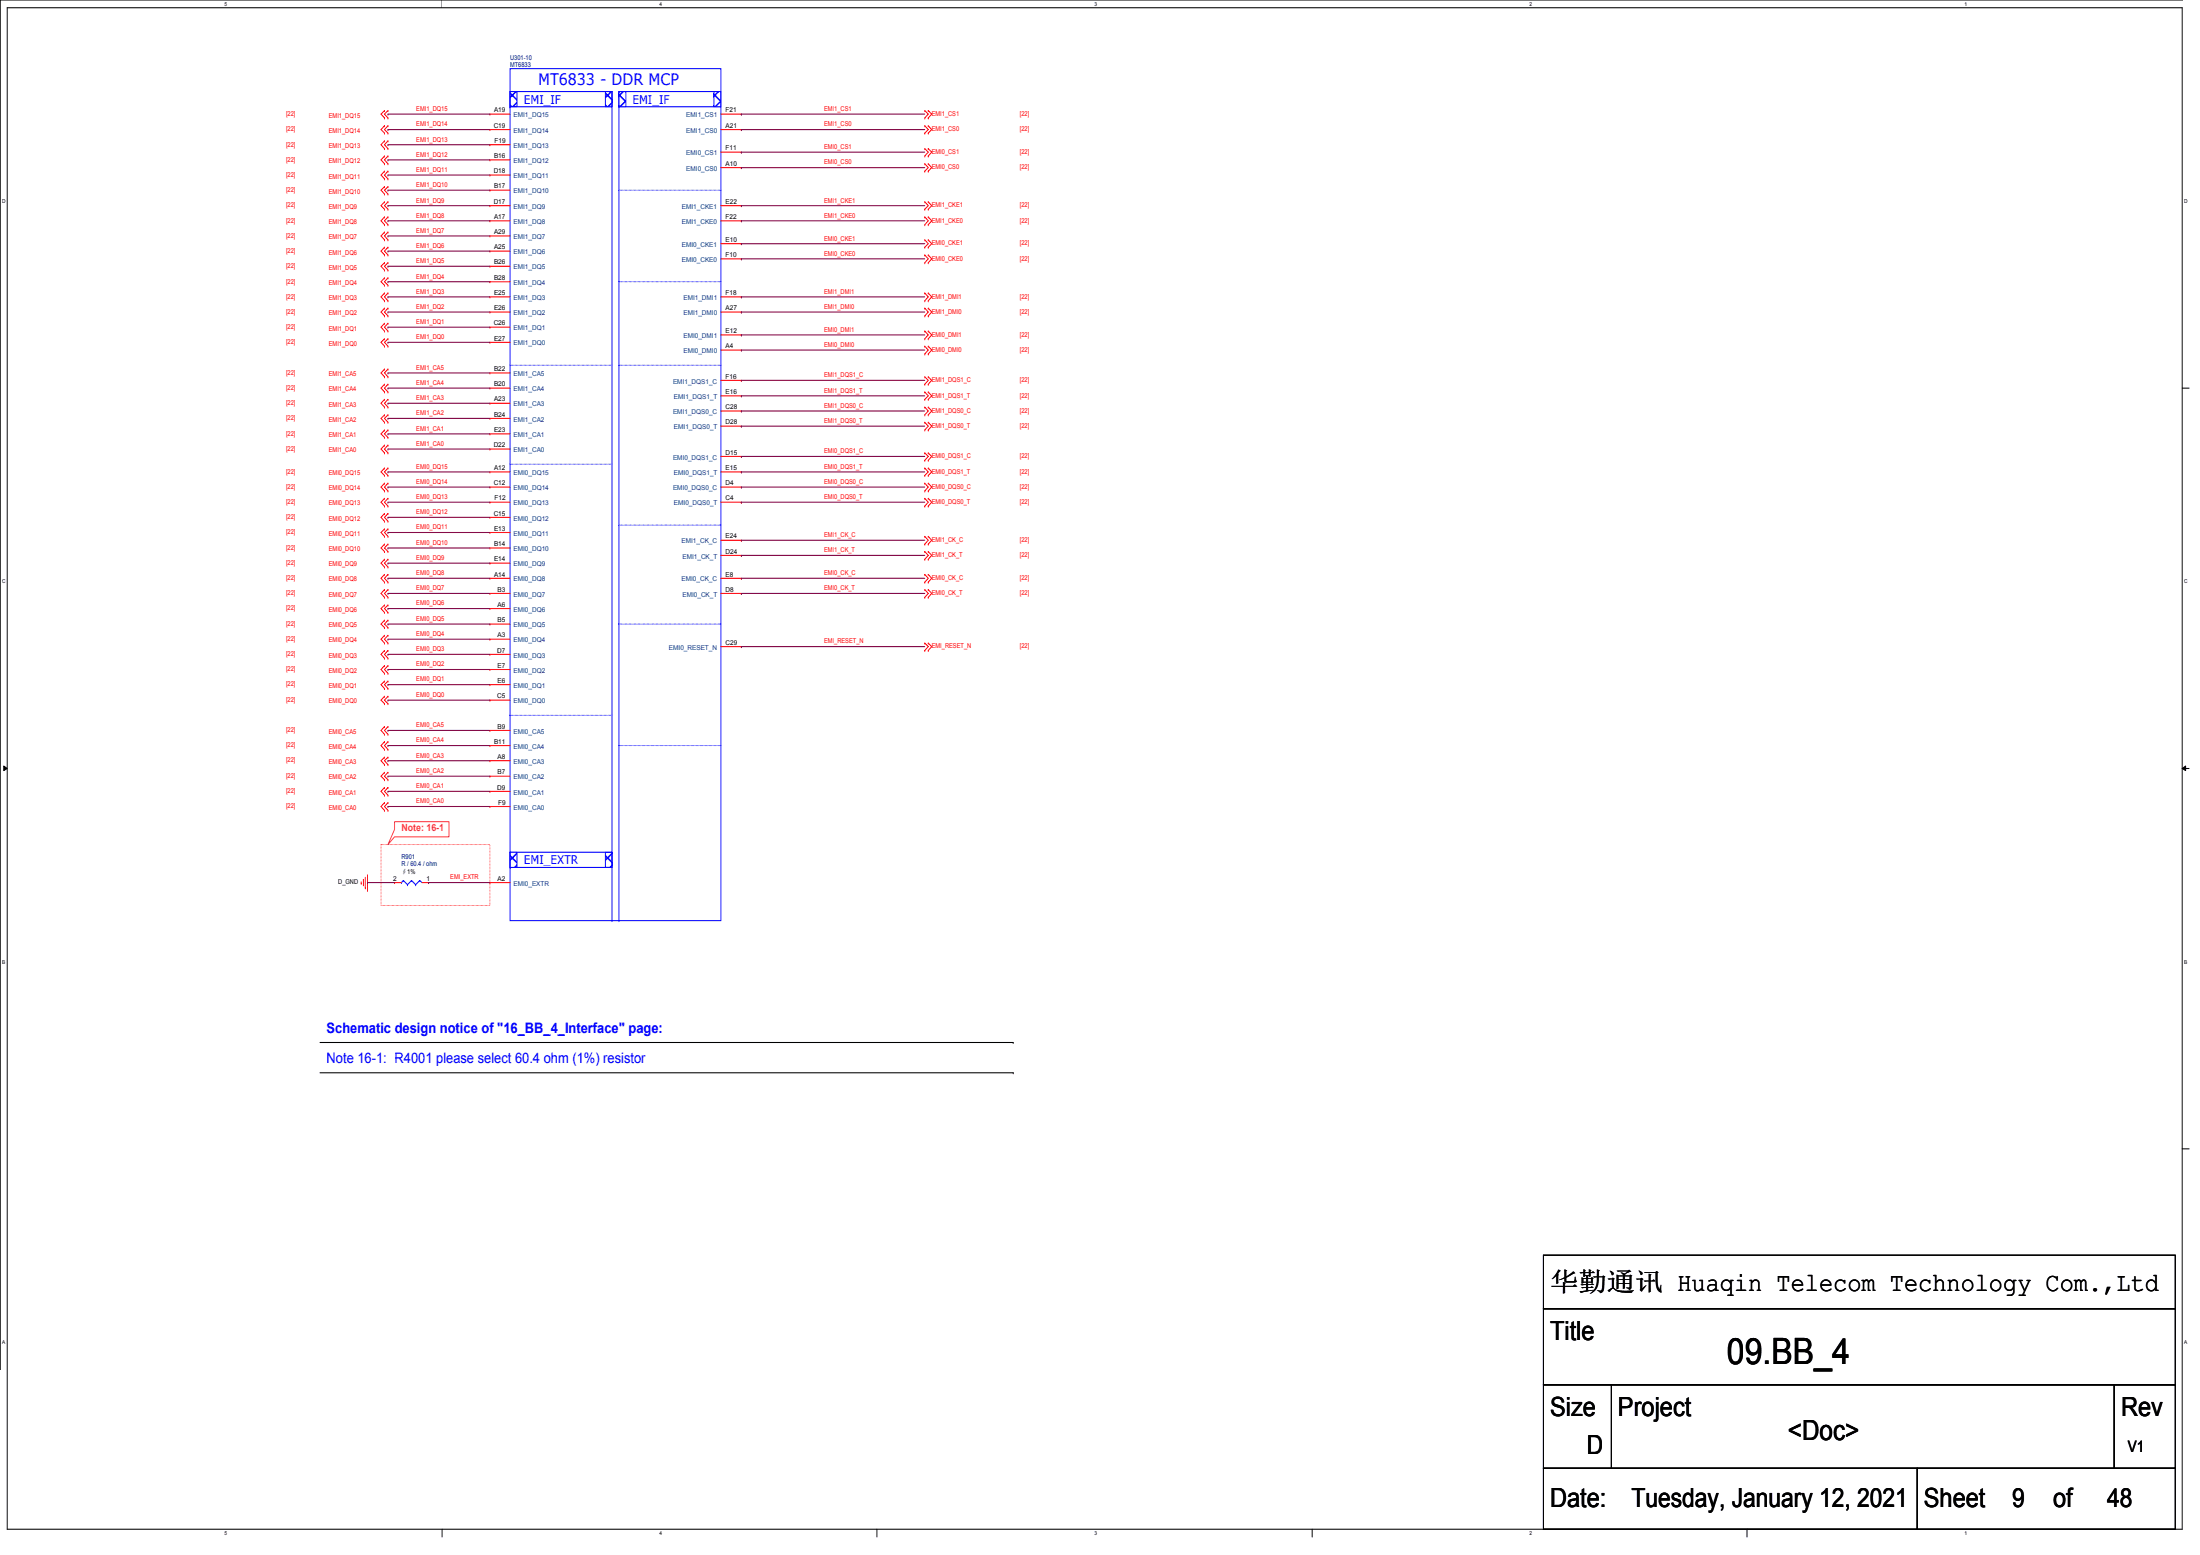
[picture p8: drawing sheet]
<svg xmlns="http://www.w3.org/2000/svg" width="297mm" height="210mm" viewBox="0 0 297 210" stroke-linecap="round" stroke-linejoin="round" font-family="sans-serif">
<path d="M1 1h293.6v205.4h-293.6zM294.7 0h-294.7v184.9" fill="none" stroke="#000" stroke-width=".14"/>
<g fill="#fff">
<path d="M30.3 .1h.4v.9h-.4z"/>
<path d="M30.3 206.6h.4v.8h-.4z"/>
</g>
<path d="M59.7 206.4v1.1" fill="none" stroke="#000" stroke-width=".14"/>
<g fill="#fff">
<path d="M89 .1h.4v.9h-.4z"/>
<path d="M89 206.6h.4v.8h-.4z"/>
</g>
<path d="M118.4 206.4v1.1" fill="none" stroke="#000" stroke-width=".14"/>
<g fill="#fff">
<path d="M147.8 .1h.3v.9h-.3z"/>
<path d="M147.8 206.6h.3v.8h-.3z"/>
</g>
<path d="M177.2 206.4v1.1" fill="none" stroke="#000" stroke-width=".14"/>
<g fill="#fff">
<path d="M206.5 .1h.4v.9h-.4z"/>
<path d="M206.5 206.6h.4v.8h-.4z"/>
</g>
<path d="M235.9 206.4v1.1" fill="none" stroke="#000" stroke-width=".14"/>
<g fill="#fff">
<path d="M265.2 .1h.4v.9h-.4z"/>
<path d="M265.2 206.6h.4v.8h-.4z"/>
<path d="M.3 26.7h.5v.8h-.5z"/>
<path d="M294.9 26.7h.5v.8h-.5z"/>
<path d="M.3 78.1h.5v.8h-.5z"/>
<path d="M294.9 78.1h.5v.8h-.5z"/>
</g>
<path d="M294.6 52.4h1" fill="none" stroke="#000" stroke-width=".14"/>
<g fill="#fff">
<path d="M.3 129.4h.4v.8h-.4z"/>
<path d="M294.9 129.4h.4v.8h-.4z"/>
</g>
<path d="M.5 103.4l.5 .3-.5 .3zM294.6 103.7l.5-.3v.6zM294.6 103.7h1" fill="none" stroke="#000" stroke-width=".14"/>
<path d="M.5 103.4l.5 .3-.5 .3zM294.6 103.7l.5-.3v.6z" fill="#000"/>
<g fill="#fff">
<path d="M.3 180.8h.4v.8h-.4z"/>
<path d="M294.9 180.8h.4v.8h-.4z"/>
</g>
<path d="M43.2 140.7h93.6M43.2 144.8h93.6M136.8 140.7h.1M136.8 144.8h.1M294.6 155.1h1M208.4 176.7h85.3v10.2h-85.3zM208.4 169.4h85.3v7.3h-85.3zM208.4 186.9h9.2v11.3h-9.2zM208.4 198.2h50.5v8.2h-50.5zM217.6 186.9h67.9v11.3h-67.9zM258.9 198.2h34.8v8.2h-34.8zM285.5 186.9h8.2v11.3h-8.2z" fill="none" stroke="#000" stroke-width=".14"/>
<path d="M51.4 114h14.7v8.2h-14.7zM53.3 110.9h7.3v2.1h-7.3l-.9 1 .9-2z" fill="none" stroke="#ff0080" stroke-width=".14"/>
<g fill="none" stroke="#f00" stroke-width=".14">
<path d="M51.9 14.9h.1M51.9 15.9h.1M51.9 14.9l-.5 .5 .5 .5M51.9 17h.1M51.9 18h.1M51.9 19h.1M51.9 17l-.5 .5 .5 .5M51.9 19l-.5 .5 .5 .6M52.4 14.9h.1M52.4 15.9h.1M52.4 14.9l-.5 .5 .5 .5M52.4 17h.1"/>
<path d="M52.4 18h.1M52.4 19h.1M52.4 17l-.5 .5 .5 .5M52.4 19l-.5 .5 .5 .6M124.9 18h.1M124.9 17h.1M124.9 15.9h.1M124.9 14.9h.1M124.9 17l.4 .5-.4 .5M124.9 14.9l.4 .5-.4 .5M125.3 18h.1M125.3 17h.1"/>
<path d="M125.3 15.9h.1M125.3 14.9h.1M125.3 14.9l.5 .5-.5 .5M125.3 17l.5 .5-.5 .5M51.9 37.5h.1M51.9 38.5h.1M51.9 35.5h.1M51.9 36.5h.1M51.9 37.5l-.5 .5 .5 .5M51.9 35.5l-.5 .4 .5 .6M51.9 33.4h.1M51.9 34.4h.1"/>
<path d="M51.9 23.1h.1M51.9 24.2h.1M51.9 39.6h.1M51.9 27.2h.1M51.9 28.2h.1M51.9 29.3h.1M51.9 30.3h.1M51.9 20.1h.1M51.9 21.1h.1M51.9 22.1h.1M51.9 31.3h.1M51.9 32.4h.1"/>
<path d="M51.9 25.2h.1M51.9 26.2h.1M51.9 33.4l-.5 .5 .5 .5M51.9 23.1l-.5 .5 .5 .6M51.9 39.6l-.5 .5 .5 .5M51.9 27.2l-.5 .6 .5 .4M51.9 29.3l-.5 .5 .5 .5M51.9 21.1l-.5 .5 .5 .5M51.9 31.3l-.5 .6 .5 .5M51.9 25.2l-.5 .5 .5 .5M52.4 37.5h.1M52.4 38.5h.1"/>
<path d="M52.4 35.5h.1M52.4 36.5h.1M52.4 37.5l-.5 .5 .5 .5M52.4 35.5l-.5 .4 .5 .6M52.4 33.4h.1M52.4 34.4h.1M52.4 23.1h.1M52.4 24.2h.1M52.4 39.6h.1M52.4 27.2h.1M52.4 28.2h.1M52.4 29.3h.1"/>
<path d="M52.4 30.3h.1M52.4 20.1h.1M52.4 21.1h.1M52.4 22.1h.1M52.4 31.3h.1M52.4 32.4h.1M52.4 25.2h.1M52.4 26.2h.1M52.4 33.4l-.5 .5 .5 .5M52.4 23.1l-.5 .5 .5 .6M52.4 39.6l-.5 .5 .5 .5M52.4 27.2l-.5 .6 .5 .4"/>
<path d="M52.4 29.3l-.5 .5 .5 .5M52.4 21.1l-.5 .5 .5 .5M52.4 31.3l-.5 .6 .5 .5M52.4 25.2l-.5 .5 .5 .5M124.9 21.1h.1M124.9 20.1h.1M124.9 33.4h.1M124.9 32.4h.1M124.9 23.1h.1M124.9 22.1h.1M124.9 30.3h.1M124.9 29.3h.1"/>
<path d="M124.9 28.2h.1M124.9 27.2h.1M124.9 35.5h.1M124.9 34.4h.1M124.9 39.6h.1M124.9 20.1l.4 .4-.4 .6M124.9 32.4l.4 .5-.4 .5M124.9 22.1l.4 .5-.4 .5M124.9 29.3l.4 .5-.4 .5M124.9 27.2l.4 .6-.4 .4M124.9 34.4l.4 .5-.4 .6M124.9 39.6l.4 .5-.4 .5"/>
<path d="M125.3 21.1h.1M125.3 20.1h.1M125.3 33.4h.1M125.3 32.4h.1M125.3 23.1h.1M125.3 22.1h.1M125.3 30.3h.1M125.3 29.3h.1M125.3 28.2h.1M125.3 27.2h.1M125.3 35.5h.1M125.3 34.4h.1"/>
<path d="M125.3 39.6h.1M125.3 20.1l.5 .4-.5 .6M125.3 32.4l.5 .5-.5 .5M125.3 22.1l.5 .5-.5 .5M125.3 29.3l.5 .5-.5 .5M125.3 27.2l.5 .6-.5 .4M125.3 34.4l.5 .5-.5 .6M125.3 39.6l.5 .5-.5 .5M51.9 45.7h.1M51.9 46.7h.1M51.9 43.6h.1M51.9 44.7h.1"/>
<path d="M51.9 45.7l-.5 .5 .5 .5M51.9 43.6l-.5 .6 .5 .5M51.9 41.6h.1M51.9 42.6h.1M51.9 40.6h.1M51.9 53.9h.1M51.9 55h.1M51.9 56h.1M51.9 57h.1M51.9 58h.1M51.9 59h.1M51.9 49.8h.1"/>
<path d="M51.9 50.9h.1M51.9 41.6l-.5 .5 .5 .5M51.9 53.9l-.5 .5 .5 .6M51.9 56l-.5 .5 .5 .5M51.9 58l-.5 .6 .5 .4M51.9 49.8l-.5 .5 .5 .6M51.9 51.9h.1M51.9 52.9h.1M51.9 51.9l-.5 .5 .5 .5M52.4 45.7h.1M52.4 46.7h.1M52.4 43.6h.1"/>
<path d="M52.4 44.7h.1M52.4 45.7l-.5 .5 .5 .5M52.4 43.6l-.5 .6 .5 .5M52.4 41.6h.1M52.4 42.6h.1M52.4 40.6h.1M52.4 53.9h.1M52.4 55h.1M52.4 56h.1M52.4 57h.1M52.4 58h.1M52.4 59h.1"/>
<path d="M52.4 49.8h.1M52.4 50.9h.1M52.4 41.6l-.5 .5 .5 .5M52.4 53.9l-.5 .5 .5 .6M52.4 56l-.5 .5 .5 .5M52.4 58l-.5 .6 .5 .4M52.4 49.8l-.5 .5 .5 .6M52.4 51.9h.1M52.4 52.9h.1M52.4 51.9l-.5 .5 .5 .5M124.9 47.8h.1M124.9 46.7h.1"/>
<path d="M124.9 45.7h.1M124.9 44.7h.1M124.9 40.6h.1M124.9 46.7l.4 .6-.4 .5M124.9 44.7l.4 .5-.4 .5M124.9 58h.1M124.9 57h.1M124.9 53.9h.1M124.9 52.9h.1M124.9 42.6h.1M124.9 41.6h.1M124.9 51.9h.1"/>
<path d="M124.9 50.9h.1M124.9 56h.1M124.9 55h.1M124.9 57l.4 .5-.4 .5M124.9 52.9l.4 .5-.4 .5M124.9 41.6l.4 .5-.4 .5M124.9 50.9l.4 .4-.4 .6M124.9 55l.4 .5-.4 .5M125.3 47.8h.1M125.3 46.7h.1M125.3 45.7h.1M125.3 44.7h.1"/>
<path d="M125.3 40.6h.1M125.3 46.7l.5 .6-.5 .5M125.3 44.7l.5 .5-.5 .5M125.3 58h.1M125.3 57h.1M125.3 53.9h.1M125.3 52.9h.1M125.3 42.6h.1M125.3 41.6h.1M125.3 51.9h.1M125.3 50.9h.1M125.3 56h.1"/>
<path d="M125.3 55h.1M125.3 57l.5 .5-.5 .5M125.3 52.9l.5 .5-.5 .5M125.3 41.6l.5 .5-.5 .5M125.3 50.9l.5 .4-.5 .6M125.3 55l.5 .5-.5 .5M51.9 60.1h.1M51.9 61.1h.1M51.9 69.3h.1M51.9 70.4h.1M51.9 60.1l-.5 .5 .5 .5M51.9 69.3l-.5 .5 .5 .6"/>
<path d="M51.9 63.2h.1M51.9 64.2h.1M51.9 65.2h.1M51.9 66.3h.1M51.9 67.3h.1M51.9 68.3h.1M51.9 77.5h.1M51.9 78.6h.1M51.9 75.5h.1M51.9 76.5h.1M51.9 73.5h.1M51.9 74.4h.1"/>
<path d="M51.9 71.4h.1M51.9 72.4h.1M51.9 79.6h.1M51.9 63.2l-.5 .5 .5 .5M51.9 65.2l-.5 .5 .5 .6M51.9 67.3l-.5 .5 .5 .5M51.9 77.5l-.5 .6 .5 .5M51.9 75.5l-.5 .5 .5 .5M51.9 73.5l-.5 .5 .5 .4M51.9 71.4l-.5 .5 .5 .5M51.9 79.6l-.5 .5 .5 .5M52.4 60.1h.1"/>
<path d="M52.4 61.1h.1M52.4 69.3h.1M52.4 70.4h.1M52.4 60.1l-.5 .5 .5 .5M52.4 69.3l-.5 .5 .5 .6M52.4 63.2h.1M52.4 64.2h.1M52.4 65.2h.1M52.4 66.3h.1M52.4 67.3h.1M52.4 68.3h.1M52.4 77.5h.1"/>
<path d="M52.4 78.6h.1M52.4 75.5h.1M52.4 76.5h.1M52.4 73.5h.1M52.4 74.4h.1M52.4 71.4h.1M52.4 72.4h.1M52.4 79.6h.1M52.4 63.2l-.5 .5 .5 .5M52.4 65.2l-.5 .5 .5 .6M52.4 67.3l-.5 .5 .5 .5M52.4 77.5l-.5 .6 .5 .5"/>
<path d="M52.4 75.5l-.5 .5 .5 .5M52.4 73.5l-.5 .5 .5 .4M52.4 71.4l-.5 .5 .5 .5M52.4 79.6l-.5 .5 .5 .5M124.9 68.3h.1M124.9 67.3h.1M124.9 64.2h.1M124.9 63.2h.1M124.9 78.6h.1M124.9 77.5h.1M124.9 62.1h.1M124.9 61.1h.1"/>
<path d="M124.9 66.3h.1M124.9 65.2h.1M124.9 79.6h.1M124.9 75.5h.1M124.9 74.4h.1M124.9 73.5h.1M124.9 72.4h.1M124.9 67.3l.4 .5-.4 .5M124.9 63.2l.4 .5-.4 .5M124.9 77.5l.4 .6-.4 .5M124.9 61.1l.4 .5-.4 .5M124.9 65.2l.4 .5-.4 .6"/>
<path d="M124.9 79.6l.4 .5-.4 .5M124.9 74.4l.4 .6-.4 .5M124.9 72.4l.4 .5-.4 .6M125.3 68.3h.1M125.3 67.3h.1M125.3 64.2h.1M125.3 63.2h.1M125.3 78.6h.1M125.3 77.5h.1M125.3 62.1h.1M125.3 61.1h.1M125.3 66.3h.1"/>
<path d="M125.3 65.2h.1M125.3 79.6h.1M125.3 75.5h.1M125.3 74.4h.1M125.3 73.5h.1M125.3 72.4h.1M125.3 67.3l.5 .5-.5 .5M125.3 63.2l.5 .5-.5 .5M125.3 77.5l.5 .6-.5 .5M125.3 61.1l.5 .5-.5 .5M125.3 65.2l.5 .5-.5 .6M125.3 79.6l.5 .5-.5 .5"/>
<path d="M125.3 74.4l.5 .6-.5 .5M125.3 72.4l.5 .5-.5 .6M51.9 83.7h.1M51.9 84.7h.1M51.9 81.7h.1M51.9 82.7h.1M51.9 80.6h.1M51.9 89.9h.1M51.9 90.9h.1M51.9 87.8h.1M51.9 88.9h.1M51.9 85.8h.1"/>
<path d="M51.9 86.8h.1M51.9 94h.1M51.9 95h.1M51.9 91.9h.1M51.9 92.9h.1M51.9 83.7l-.5 .5 .5 .5M51.9 81.7l-.5 .5 .5 .5M51.9 89.9l-.5 .5 .5 .5M51.9 87.8l-.5 .5 .5 .6M51.9 85.8l-.5 .5 .5 .5M51.9 94l-.5 .5 .5 .5M51.9 91.9l-.5 .5 .5 .5"/>
<path d="M51.9 98.1h.1M51.9 99.1h.1M51.9 98.1l-.5 .5 .5 .5M52.4 83.7h.1M52.4 84.7h.1M52.4 81.7h.1M52.4 82.7h.1M52.4 80.6h.1M52.4 89.9h.1M52.4 90.9h.1M52.4 87.8h.1M52.4 88.9h.1"/>
<path d="M52.4 85.8h.1M52.4 86.8h.1M52.4 94h.1M52.4 95h.1M52.4 91.9h.1M52.4 92.9h.1M52.4 83.7l-.5 .5 .5 .5M52.4 81.7l-.5 .5 .5 .5M52.4 89.9l-.5 .5 .5 .5M52.4 87.8l-.5 .5 .5 .6M52.4 85.8l-.5 .5 .5 .5M52.4 94l-.5 .5 .5 .5"/>
<path d="M52.4 91.9l-.5 .5 .5 .5M52.4 98.1h.1M52.4 99.1h.1M52.4 98.1l-.5 .5 .5 .5M124.9 80.6h.1M124.9 87.8h.1M124.9 86.8h.1M124.9 86.8l.4 .5-.4 .5M125.3 80.6h.1M125.3 87.8h.1M125.3 86.8h.1M125.3 86.8l.5 .5-.5 .5"/>
<path d="M48.8 119.2h.1M48.8 119v.2M49.1 118.7h.1M49.1 118.7v.9M49.3 119.9h.1M49.3 118.4v1.5M49.6 118.1v2.1M51.9 104.3h.1M51.9 105.3h.1M51.9 104.3l-.5 .5 .5 .5M51.9 108.3h.1M51.9 109.4h.1"/>
<path d="M51.9 106.3h.1M51.9 107.3h.1M51.9 102.2h.1M51.9 103.2h.1M51.9 100.1h.1M51.9 101.2h.1M51.9 108.3l-.5 .6 .5 .5M51.9 106.3l-.5 .5 .5 .5M51.9 102.2l-.5 .5 .5 .5M51.9 100.1l-.5 .5 .5 .6M52.4 104.3h.1M52.4 105.3h.1"/>
<path d="M52.4 104.3l-.5 .5 .5 .5M52.4 108.3h.1M52.4 109.4h.1M52.4 106.3h.1M52.4 107.3h.1M52.4 102.2h.1M52.4 103.2h.1M52.4 100.1h.1M52.4 101.2h.1M52.4 108.3l-.5 .6 .5 .5M52.4 106.3l-.5 .5 .5 .5M52.4 102.2l-.5 .5 .5 .5"/>
<path d="M52.4 100.1l-.5 .5 .5 .6M53.3 119.1h.1M53.3 119.1h.9M57 119.1h.9M57.9 119.1h.1M49.6 120.2h.1"/>
</g>
<g fill="none" stroke="#00f" stroke-width=".14">
<path d="M68.9 12.4h.1M68.9 12.4h13.7M83.6 14.4h.1M83.6 12.4h.1M83.6 12.4h13.7M83.6 14.4h13.7M54.2 119.1h.1M54.5 118.9h.1M54.5 118.9l.5 .5M54.5 118.9l-.3 .2M55 119.4h.1M55.6 118.9h.1"/>
<path d="M55.6 118.9l.5 .5M55.6 118.9l-.6 .5M56.1 119.4h.1M56.7 118.9h.1M56.7 118.9l.3 .2M56.7 118.9l-.6 .5"/>
</g>
<path d="M68.9 12.4h.9v2h-.9z" fill-rule="evenodd" fill="#fff"/>
<path d="M68.9 12.4h.9v2h-.9z" fill-rule="evenodd" fill="#00f"/>
<path d="M68.9 12.4h.9v2h-.9z" fill="none" stroke="#00f" stroke-width=".14"/>
<path d="M83.6 12.4h.9v2h-.9z" fill-rule="evenodd" fill="#fff"/>
<path d="M83.6 12.4h.9v2h-.9z" fill-rule="evenodd" fill="#00f"/>
<path d="M68.9 14.4h.1M68.9 14.4h13.7M83.6 12.4h.9v2h-.9z" fill="none" stroke="#00f" stroke-width=".14"/>
<path d="M81.7 12.4h.9v2h-.9z" fill-rule="evenodd" fill="#fff"/>
<path d="M81.7 12.4h.9v2h-.9z" fill-rule="evenodd" fill="#00f"/>
<path d="M81.7 12.4h.9v2h-.9z" fill="none" stroke="#00f" stroke-width=".14"/>
<path d="M96.4 12.4h.9v2h-.9z" fill-rule="evenodd" fill="#fff"/>
<path d="M96.4 12.4h.9v2h-.9z" fill-rule="evenodd" fill="#00f"/>
<path d="M96.4 12.4h.9v2h-.9zM83.6 25.7h.1M83.6 38h.1M83.6 25.7h13.7M83.6 38h13.7M68.9 49.3h.1M68.9 49.3h13.7M83.6 49.3h.1M83.6 49.3h13.7M83.6 70.9h.1M83.6 70.9h13.7" fill="none" stroke="#00f" stroke-width=".14"/>
<path d="M81.7 115h.9v2.1h-.9z" fill-rule="evenodd" fill="#fff"/>
<path d="M81.7 115h.9v2.1h-.9z" fill-rule="evenodd" fill="#00f"/>
<path d="M68.9 117.1h.1M68.9 115h.1M68.9 117.1h13.7M68.9 115h13.7M81.7 115h.9v2.1h-.9z" fill="none" stroke="#00f" stroke-width=".14"/>
<path d="M68.9 115h.9v2.1h-.9z" fill-rule="evenodd" fill="#fff"/>
<path d="M68.9 115h.9v2.1h-.9z" fill-rule="evenodd" fill="#00f"/>
<g fill="none" stroke="#00f" stroke-width=".14">
<path d="M68.9 9.3h28.4v115h-28.4zM82.6 12.4v111.9M83.6 12.4v111.9M68.9 62.7h.1M68.9 62.7h13.7M68.9 96.6h.1M68.9 96.6h13.7M83.6 84.2h.1M83.6 84.2h13.7M68.9 115h.9v2.1h-.9zM83.6 100.6h.1M83.6 100.6h13.7"/>
<path d="M82.6 124.3h.1M83.6 124.3h.1"/>
</g>
<g fill="none" stroke="#f00" stroke-width=".14">
<path d="M66.1 19.5h.1M66.1 17.5h.1M66.1 15.4h.1M66.1 19.5h2.8M66.1 17.5h2.8M66.1 15.4h2.8M97.3 17.5h2.8M97.3 15.4h2.8M100.1 17.5h.1M100.1 15.4h.1M66.1 38h.1M66.1 35.9h.1"/>
<path d="M66.1 33.9h.1M66.1 31.9h.1M66.1 29.8h.1M66.1 38h2.8M66.1 35.9h2.8M66.1 33.9h2.8M66.1 31.9h2.8M66.1 29.8h2.8M66.1 27.8h.1M66.1 25.7h.1M66.1 23.6h.1M66.1 21.6h.1"/>
<path d="M66.1 27.8h2.8M66.1 25.7h2.8M66.1 23.6h2.8M66.1 21.6h2.8M97.3 29.8h2.8M97.3 27.8h2.8M97.3 22.6h2.8M97.3 20.5h2.8M97.3 34.9h2.8M97.3 32.9h2.8M100.1 22.6h.1M100.1 20.5h.1"/>
<path d="M100.1 34.9h.1M100.1 32.9h.1M100.1 29.8h.1M100.1 27.8h.1M66.1 46.2h.1M66.1 44.2h.1M66.1 42.1h.1M66.1 40.1h.1M66.1 46.2h2.8M66.1 44.2h2.8M66.1 42.1h2.8M66.1 40.1h2.8"/>
<path d="M66.1 58.6h.1M66.1 56.5h.1M66.1 54.4h.1M66.1 52.4h.1M66.1 50.3h.1M66.1 58.6h2.8M66.1 56.5h2.8M66.1 54.4h2.8M66.1 52.4h2.8M66.1 50.3h2.8M97.3 42.1h2.8M97.3 40.1h2.8"/>
<path d="M97.3 47.3h2.8M97.3 45.2h2.8M97.3 55.5h2.8M97.3 57.5h2.8M97.3 51.3h2.8M97.3 53.4h2.8M100.1 47.3h.1M100.1 45.2h.1M100.1 42.1h.1M100.1 40.1h.1M100.1 55.5h.1M100.1 57.5h.1"/>
<path d="M100.1 51.3h.1M100.1 53.4h.1M66.1 60.6h.1M66.1 63.7h.1M66.1 65.7h.1M66.1 67.8h.1M66.1 69.8h.1M66.1 71.9h.1M66.1 74h.1M66.1 76h.1M66.1 78.1h.1M66.1 78.1h2.8"/>
<path d="M66.1 60.6h2.8M66.1 63.7h2.8M66.1 65.7h2.8M66.1 67.8h2.8M66.1 69.8h2.8M66.1 71.9h2.8M66.1 74h2.8M66.1 76h2.8M97.3 78.1h2.8M97.3 75h2.8M97.3 72.9h2.8M97.3 63.7h2.8"/>
<path d="M97.3 65.7h2.8M97.3 67.8h2.8M97.3 61.6h2.8M100.1 78.1h.1M100.1 75h.1M100.1 72.9h.1M100.1 61.6h.1M100.1 63.7h.1M100.1 65.7h.1M100.1 67.8h.1M66.1 98.6h.1M66.1 80.1h.1"/>
<path d="M66.1 80.1h2.8M66.1 98.6h2.8M66.1 82.1h.1M66.1 84.2h.1M66.1 86.3h.1M66.1 88.3h.1M66.1 90.4h.1M66.1 92.4h.1M66.1 94.5h.1M66.1 82.1h2.8M66.1 84.2h2.8M66.1 86.3h2.8"/>
<path d="M66.1 88.3h2.8M66.1 90.4h2.8M66.1 92.4h2.8M66.1 94.5h2.8M97.3 87.3h2.8M97.3 80.1h2.8M100.1 87.3h.1M100.1 80.1h.1M66.1 119.1h.1M66.1 119.1h2.8M66.1 108.9h.1M66.1 106.8h.1"/>
<path d="M66.1 104.8h.1M66.1 102.7h.1M66.1 100.6h.1M66.1 108.9h2.8M66.1 106.8h2.8M66.1 104.8h2.8M66.1 102.7h2.8M66.1 100.6h2.8"/>
</g>
<g fill="none" stroke="#800040" stroke-width=".14">
<path d="M52.4 17.5h.1M52.4 19.5h.1M52.4 17.5h13.7M52.4 19.5h13.7M52.4 15.4h.1M52.4 15.4h13.7M100.1 15.4h.1M100.1 17.5h.1M100.1 17.5h24.8M100.1 15.4h24.8M52.4 33.9h.1M52.4 35.9h.1"/>
<path d="M52.4 33.9h13.7M52.4 35.9h13.7M52.4 38h.1M52.4 31.9h.1M52.4 25.7h.1M52.4 27.8h.1M52.4 21.6h.1M52.4 23.6h.1M52.4 29.8h.1M52.4 38h13.7M52.4 31.9h13.7M52.4 25.7h13.7"/>
<path d="M52.4 27.8h13.7M52.4 21.6h13.7M52.4 23.6h13.7M52.4 29.8h13.7M100.1 22.6h.1M100.1 20.5h.1M100.1 27.8h.1M100.1 29.8h.1M100.1 34.9h.1M100.1 32.9h.1M100.1 27.8h24.8M100.1 29.8h24.8"/>
<path d="M100.1 22.6h24.8M100.1 20.5h24.8M100.1 34.9h24.8M100.1 32.9h24.8M52.4 44.2h.1M52.4 46.2h.1M52.4 44.2h13.7M52.4 46.2h13.7M52.4 40.1h.1M52.4 42.1h.1M52.4 54.4h.1M52.4 56.5h.1"/>
<path d="M52.4 58.6h.1M52.4 40.1h13.7M52.4 42.1h13.7M52.4 54.4h13.7M52.4 56.5h13.7M52.4 58.6h13.7M52.4 50.3h.1M52.4 52.4h.1M52.4 50.3h13.7M52.4 52.4h13.7M100.1 57.5h.1M100.1 51.3h.1"/>
<path d="M100.1 53.4h.1M100.1 57.5h24.8M100.1 51.3h24.8M100.1 53.4h24.8M100.1 55.5h.1M100.1 55.5h24.8M100.1 47.3h.1M100.1 42.1h.1M100.1 40.1h.1M100.1 45.2h.1M100.1 40.1h24.8M100.1 42.1h24.8"/>
<path d="M100.1 47.3h24.8M100.1 45.2h24.8M52.4 60.6h.1M52.4 60.6h13.7M52.4 65.7h.1M52.4 63.7h.1M52.4 74h.1M52.4 71.9h.1M52.4 65.7h13.7M52.4 63.7h13.7M52.4 74h13.7M52.4 71.9h13.7"/>
<path d="M52.4 69.8h.1M52.4 67.8h.1M52.4 78.1h.1M52.4 76h.1M52.4 67.8h13.7M52.4 78.1h13.7M52.4 69.8h13.7M52.4 76h13.7M100.1 75h.1M100.1 65.7h.1M100.1 67.8h.1M100.1 63.7h.1"/>
<path d="M100.1 61.6h.1M100.1 78.1h.1M100.1 72.9h.1M100.1 75h24.8M100.1 65.7h24.8M100.1 67.8h24.8M100.1 63.7h24.8M100.1 61.6h24.8M100.1 78.1h24.8M100.1 72.9h24.8M52.4 86.3h.1M52.4 84.2h.1"/>
<path d="M52.4 82.1h.1M52.4 80.1h.1M52.4 98.6h.1M52.4 94.5h.1M52.4 92.4h.1M52.4 90.4h.1M52.4 88.3h.1M52.4 80.1h13.7M52.4 86.3h13.7M52.4 84.2h13.7M52.4 82.1h13.7M52.4 98.6h13.7"/>
<path d="M52.4 94.5h13.7M52.4 92.4h13.7M52.4 90.4h13.7M52.4 88.3h13.7M100.1 80.1h.1M100.1 87.3h.1M100.1 80.1h24.8M100.1 87.3h24.8M49.6 119.1h.1M49.6 119.1h3.7M52.4 100.6h.1M52.4 102.7h.1"/>
<path d="M52.4 104.8h.1M52.4 106.8h.1M52.4 100.6h13.7M52.4 102.7h13.7M52.4 104.8h13.7M52.4 106.8h13.7M52.4 108.9h.1M52.4 108.9h13.7M57.9 119.1h.1M57.9 119.1h8.2"/>
</g>
<text font-size="4.9" x="233.2" y="184.1">09.BB_4</text>
<text font-size="3.8" x="241.4" y="194.4">&lt;Doc&gt;</text>
<g font-size="3.6">
<text x="209.3" y="174.3">华华华华 Huaqin Telecom Technology Com.,Ltd</text>
<text x="209.3" y="180.8">Title</text>
<text x="209.3" y="191.1">Size</text>
<text x="218.5" y="191.1">Project</text>
<text x="286.4" y="191.1">Rev</text>
<text x="214.3" y="196.2">D</text>
<text x="209.3" y="203.4">Date:</text>
<text x="220.3" y="203.4">Tuesday, January 12, 2021</text>
<text x="259.8" y="203.4">Sheet</text>
<text x="271.7" y="203.4">9</text>
<text x="277.2" y="203.4">of</text>
<text x="284.5" y="203.4">48</text>
</g>
<text font-size="2.1" fill="#00f" x="72.6" y="11.4">MT6833 - DDR MCP</text>
<text font-size="2.1" x="287.3" y="196">V1</text>
<g font-size="1.9" fill="#00f">
<text x="44.1" y="143.5">Note 16-1: R4001 please select 60.4 ohm (1%) resistor</text>
<text x="44.1" y="139.4">Schematic design notice of &quot;16_BB_4_Interface&quot; page:</text>
</g>
<g font-size="1.6" fill="#00f">
<text x="70.7" y="14">EMI_IF</text>
<text x="85.4" y="14">EMI_IF</text>
<text x="70.7" y="116.7">EMI_EXTR</text>
</g>
<text font-size="1.3" fill="#ff0080" x="54.2" y="112.1">Note: 16-1</text>
<g font-size=".9" fill="#000080">
<text x="68.9" y="8.1">U301-10</text>
<text x="68.9" y="9.1">MT6833</text>
<text x="54.2" y="115.9">R901</text>
<text x="54.2" y="116.9">R / 60.4 / ohm</text>
</g>
<g font-size=".9" fill="#f00">
<text x="38.6" y="15.6">[22]</text>
<text x="38.6" y="17.7">[22]</text>
<text x="44.4" y="15.9">EMI1_DQ15</text>
<text x="44.4" y="17.9">EMI1_DQ14</text>
<text x="56.2" y="17.1">EMI1_DQ14</text>
<text x="56.2" y="15">EMI1_DQ15</text>
<text x="111.3" y="15">EMI1_CS1</text>
<text x="111.3" y="17.1">EMI1_CS0</text>
<text x="125.8" y="17.7">EMI1_CS0</text>
<text x="125.8" y="15.6">EMI1_CS1</text>
<text x="137.7" y="17.7">[22]</text>
<text x="137.7" y="15.6">[22]</text>
<text x="38.6" y="23.9">[22]</text>
<text x="38.6" y="19.8">[22]</text>
<text x="38.6" y="21.8">[22]</text>
<text x="44.4" y="20">EMI1_DQ13</text>
<text x="44.4" y="22">EMI1_DQ12</text>
<text x="56.2" y="19.1">EMI1_DQ13</text>
<text x="56.2" y="21.2">EMI1_DQ12</text>
<text x="56.2" y="23.2">EMI1_DQ11</text>
<text x="111.3" y="22.2">EMI0_CS0</text>
<text x="111.3" y="20.1">EMI0_CS1</text>
<text x="125.8" y="20.8">EMI0_CS1</text>
<text x="125.8" y="22.9">EMI0_CS0</text>
<text x="137.7" y="20.8">[22]</text>
<text x="137.7" y="22.9">[22]</text>
<text x="38.6" y="28">[22]</text>
<text x="38.6" y="25.9">[22]</text>
<text x="44.4" y="24.1">EMI1_DQ11</text>
<text x="44.4" y="28.2">EMI1_DQ9</text>
<text x="44.4" y="26.1">EMI1_DQ10</text>
<text x="56.2" y="25.2">EMI1_DQ10</text>
<text x="56.2" y="27.3">EMI1_DQ9</text>
<text x="56.2" y="29.4">EMI1_DQ8</text>
<text x="111.3" y="27.3">EMI1_CKE1</text>
<text x="111.3" y="29.4">EMI1_CKE0</text>
<text x="125.8" y="28">EMI1_CKE1</text>
<text x="137.7" y="28">[22]</text>
<text x="38.6" y="34.1">[22]</text>
<text x="38.6" y="30">[22]</text>
<text x="38.6" y="32.1">[22]</text>
<text x="44.4" y="34.4">EMI1_DQ6</text>
<text x="44.4" y="30.2">EMI1_DQ8</text>
<text x="44.4" y="32.3">EMI1_DQ7</text>
<text x="56.2" y="33.5">EMI1_DQ6</text>
<text x="56.2" y="35.5">EMI1_DQ5</text>
<text x="56.2" y="31.4">EMI1_DQ7</text>
<text x="111.3" y="34.5">EMI0_CKE0</text>
<text x="111.3" y="32.5">EMI0_CKE1</text>
<text x="125.8" y="33.1">EMI0_CKE1</text>
<text x="125.8" y="30">EMI1_CKE0</text>
<text x="125.8" y="35.2">EMI0_CKE0</text>
<text x="137.7" y="33.1">[22]</text>
<text x="137.7" y="30">[22]</text>
<text x="137.7" y="35.2">[22]</text>
<text x="38.6" y="38.3">[22]</text>
<text x="38.6" y="36.2">[22]</text>
<text x="38.6" y="40.3">[22]</text>
<text x="44.4" y="38.5">EMI1_DQ4</text>
<text x="44.4" y="36.4">EMI1_DQ5</text>
<text x="44.4" y="40.5">EMI1_DQ3</text>
<text x="56.2" y="37.6">EMI1_DQ4</text>
<text x="56.2" y="39.6">EMI1_DQ3</text>
<text x="56.2" y="41.7">EMI1_DQ2</text>
<text x="111.3" y="41.7">EMI1_DMI0</text>
<text x="111.3" y="39.6">EMI1_DMI1</text>
<text x="125.8" y="40.3">EMI1_DMI1</text>
<text x="137.7" y="40.3">[22]</text>
<text x="38.6" y="46.4">[22]</text>
<text x="38.6" y="44.4">[22]</text>
<text x="38.6" y="42.4">[22]</text>
<text x="44.4" y="46.7">EMI1_DQ0</text>
<text x="44.4" y="44.6">EMI1_DQ1</text>
<text x="44.4" y="42.5">EMI1_DQ2</text>
<text x="56.2" y="43.7">EMI1_DQ1</text>
<text x="56.2" y="45.8">EMI1_DQ0</text>
<text x="111.3" y="46.8">EMI0_DMI0</text>
<text x="111.3" y="44.8">EMI0_DMI1</text>
<text x="125.8" y="47.5">EMI0_DMI0</text>
<text x="125.8" y="45.4">EMI0_DMI1</text>
<text x="125.8" y="42.4">EMI1_DMI0</text>
<text x="137.7" y="47.5">[22]</text>
<text x="137.7" y="45.4">[22]</text>
<text x="137.7" y="42.4">[22]</text>
<text x="38.6" y="50.6">[22]</text>
<text x="38.6" y="52.6">[22]</text>
<text x="44.4" y="50.8">EMI1_CA5</text>
<text x="44.4" y="52.8">EMI1_CA4</text>
<text x="56.2" y="49.9">EMI1_CA5</text>
<text x="56.2" y="52">EMI1_CA4</text>
<text x="111.3" y="50.9">EMI1_DQS1_C</text>
<text x="111.3" y="53">EMI1_DQS1_T</text>
<text x="125.8" y="53.7">EMI1_DQS1_T</text>
<text x="125.8" y="51.6">EMI1_DQS1_C</text>
<text x="137.7" y="51.6">[22]</text>
<text x="137.7" y="53.7">[22]</text>
<text x="38.6" y="54.7">[22]</text>
<text x="38.6" y="56.7">[22]</text>
<text x="38.6" y="58.8">[22]</text>
<text x="44.4" y="54.9">EMI1_CA3</text>
<text x="44.4" y="57">EMI1_CA2</text>
<text x="44.4" y="59">EMI1_CA1</text>
<text x="56.2" y="54">EMI1_CA3</text>
<text x="56.2" y="56">EMI1_CA2</text>
<text x="56.2" y="58.1">EMI1_CA1</text>
<text x="111.3" y="57.1">EMI1_DQS0_T</text>
<text x="111.3" y="55.1">EMI1_DQS0_C</text>
<text x="125.8" y="57.8">EMI1_DQS0_T</text>
<text x="125.8" y="55.7">EMI1_DQS0_C</text>
<text x="137.7" y="55.7">[22]</text>
<text x="137.7" y="57.8">[22]</text>
<text x="38.6" y="60.9">[22]</text>
<text x="38.6" y="63.9">[22]</text>
<text x="38.6" y="66">[22]</text>
<text x="44.4" y="61">EMI1_CA0</text>
<text x="44.4" y="64.1">EMI0_DQ15</text>
<text x="56.2" y="60.2">EMI1_CA0</text>
<text x="56.2" y="65.3">EMI0_DQ14</text>
<text x="56.2" y="63.3">EMI0_DQ15</text>
<text x="111.3" y="65.3">EMI0_DQS0_C</text>
<text x="111.3" y="63.3">EMI0_DQS1_T</text>
<text x="111.3" y="61.2">EMI0_DQS1_C</text>
<text x="125.8" y="63.9">EMI0_DQS1_T</text>
<text x="125.8" y="61.9">EMI0_DQS1_C</text>
<text x="125.8" y="66">EMI0_DQS0_C</text>
<text x="137.7" y="61.9">[22]</text>
<text x="137.7" y="66">[22]</text>
<text x="137.7" y="63.9">[22]</text>
<text x="38.6" y="70.1">[22]</text>
<text x="38.6" y="68">[22]</text>
<text x="44.4" y="70.3">EMI0_DQ12</text>
<text x="44.4" y="66.2">EMI0_DQ14</text>
<text x="44.4" y="68.2">EMI0_DQ13</text>
<text x="56.2" y="71.5">EMI0_DQ11</text>
<text x="56.2" y="69.4">EMI0_DQ12</text>
<text x="56.2" y="67.4">EMI0_DQ13</text>
<text x="111.3" y="67.4">EMI0_DQS0_T</text>
<text x="125.8" y="68">EMI0_DQS0_T</text>
<text x="137.7" y="68">[22]</text>
<text x="38.6" y="76.3">[22]</text>
<text x="38.6" y="74.2">[22]</text>
<text x="38.6" y="72.1">[22]</text>
<text x="44.4" y="76.4">EMI0_DQ9</text>
<text x="44.4" y="74.4">EMI0_DQ10</text>
<text x="44.4" y="72.4">EMI0_DQ11</text>
<text x="56.2" y="73.5">EMI0_DQ10</text>
<text x="56.2" y="77.6">EMI0_DQ8</text>
<text x="56.2" y="75.6">EMI0_DQ9</text>
<text x="111.3" y="74.5">EMI1_CK_T</text>
<text x="111.3" y="77.6">EMI0_CK_C</text>
<text x="111.3" y="72.5">EMI1_CK_C</text>
<text x="125.8" y="75.2">EMI1_CK_T</text>
<text x="125.8" y="73.2">EMI1_CK_C</text>
<text x="137.7" y="73.2">[22]</text>
<text x="137.7" y="75.2">[22]</text>
<text x="38.6" y="78.3">[22]</text>
<text x="38.6" y="82.4">[22]</text>
<text x="38.6" y="80.3">[22]</text>
<text x="44.4" y="78.5">EMI0_DQ8</text>
<text x="44.4" y="82.6">EMI0_DQ6</text>
<text x="44.4" y="80.6">EMI0_DQ7</text>
<text x="56.2" y="83.8">EMI0_DQ5</text>
<text x="56.2" y="81.7">EMI0_DQ6</text>
<text x="56.2" y="79.7">EMI0_DQ7</text>
<text x="111.3" y="79.7">EMI0_CK_T</text>
<text x="125.8" y="78.3">EMI0_CK_C</text>
<text x="125.8" y="80.3">EMI0_CK_T</text>
<text x="137.7" y="78.3">[22]</text>
<text x="137.7" y="80.3">[22]</text>
<text x="38.6" y="84.5">[22]</text>
<text x="38.6" y="88.6">[22]</text>
<text x="38.6" y="86.5">[22]</text>
<text x="44.4" y="84.7">EMI0_DQ5</text>
<text x="44.4" y="88.8">EMI0_DQ3</text>
<text x="44.4" y="86.7">EMI0_DQ4</text>
<text x="56.2" y="85.9">EMI0_DQ4</text>
<text x="56.2" y="89.9">EMI0_DQ2</text>
<text x="56.2" y="87.9">EMI0_DQ3</text>
<text x="111.3" y="86.9">EMI_RESET_N</text>
<text x="125.8" y="87.5">EMI_RESET_N</text>
<text x="137.7" y="87.5">[22]</text>
<text x="38.6" y="90.6">[22]</text>
<text x="38.6" y="94.7">[22]</text>
<text x="38.6" y="92.7">[22]</text>
<text x="44.4" y="90.9">EMI0_DQ2</text>
<text x="44.4" y="94.9">EMI0_DQ0</text>
<text x="44.4" y="92.9">EMI0_DQ1</text>
<text x="56.2" y="94.1">EMI0_DQ0</text>
<text x="56.2" y="92">EMI0_DQ1</text>
<text x="38.6" y="98.8">[22]</text>
<text x="38.6" y="100.9">[22]</text>
<text x="44.4" y="99">EMI0_CA5</text>
<text x="44.4" y="101.1">EMI0_CA4</text>
<text x="56.2" y="98.2">EMI0_CA5</text>
<text x="56.2" y="100.2">EMI0_CA4</text>
<text x="38.6" y="105">[22]</text>
<text x="38.6" y="107.1">[22]</text>
<text x="38.6" y="102.9">[22]</text>
<text x="44.4" y="105.2">EMI0_CA2</text>
<text x="44.4" y="107.3">EMI0_CA1</text>
<text x="44.4" y="103.2">EMI0_CA3</text>
<text x="56.2" y="102.3">EMI0_CA3</text>
<text x="56.2" y="104.4">EMI0_CA2</text>
<text x="56.2" y="106.4">EMI0_CA1</text>
<text x="38.6" y="109.1">[22]</text>
<text x="44.4" y="109.3">EMI0_CA0</text>
<text x="56.2" y="108.4">EMI0_CA0</text>
<text x="60.8" y="118.7">EMI_EXTR</text>
</g>
<g font-size=".9">
<text x="66.7" y="17.3">C19</text>
<text x="66.7" y="15.2">A19</text>
<text x="98" y="17.3">A21</text>
<text x="98" y="15.2">F21</text>
<text x="66.7" y="23.4">D18</text>
<text x="66.7" y="21.3">B16</text>
<text x="66.8" y="19.3">F19</text>
<text x="98" y="22.4">A10</text>
<text x="98" y="20.3">F11</text>
<text x="66.7" y="27.5">D17</text>
<text x="66.7" y="29.6">A17</text>
<text x="66.7" y="25.4">B17</text>
<text x="98" y="29.6">F22</text>
<text x="98" y="27.5">E22</text>
<text x="66.7" y="35.7">B26</text>
<text x="66.7" y="33.7">A25</text>
<text x="66.7" y="31.6">A29</text>
<text x="98" y="34.7">F10</text>
<text x="98" y="32.7">E10</text>
<text x="66.7" y="41.9">E26</text>
<text x="66.7" y="39.8">E25</text>
<text x="66.7" y="37.8">B28</text>
<text x="98" y="41.9">A27</text>
<text x="98" y="39.8">F18</text>
<text x="66.7" y="43.9">C26</text>
<text x="66.7" y="46">E27</text>
<text x="98" y="47">A4</text>
<text x="98" y="45">E12</text>
<text x="66.7" y="52.2">B20</text>
<text x="66.7" y="50.1">B22</text>
<text x="98" y="51.1">F16</text>
<text x="98" y="53.2">E16</text>
<text x="66.7" y="58.3">E23</text>
<text x="66.7" y="56.2">B24</text>
<text x="66.7" y="54.2">A23</text>
<text x="98" y="55.2">C28</text>
<text x="98" y="57.3">D28</text>
<text x="66.7" y="60.4">D22</text>
<text x="66.7" y="65.5">C12</text>
<text x="66.7" y="63.5">A12</text>
<text x="98" y="61.4">D15</text>
<text x="98" y="63.5">E15</text>
<text x="98" y="65.5">D4</text>
<text x="66.7" y="69.6">C15</text>
<text x="66.7" y="71.6">E13</text>
<text x="66.8" y="67.6">F12</text>
<text x="98" y="67.6">C4</text>
<text x="66.7" y="73.7">B14</text>
<text x="66.7" y="75.8">E14</text>
<text x="66.7" y="77.8">A14</text>
<text x="98" y="77.8">E8</text>
<text x="98" y="74.7">D24</text>
<text x="98" y="72.7">E24</text>
<text x="67.2" y="79.9">B3</text>
<text x="67.2" y="81.9">A6</text>
<text x="98" y="79.9">D8</text>
<text x="67.1" y="88.1">D7</text>
<text x="67.2" y="84">B5</text>
<text x="67.2" y="86">A3</text>
<text x="98" y="87">C29</text>
<text x="67.1" y="94.3">C5</text>
<text x="67.2" y="90.1">E7</text>
<text x="67.2" y="92.2">E6</text>
<text x="66.7" y="100.4">B11</text>
<text x="67.2" y="98.4">B9</text>
<text x="67.1" y="106.6">D9</text>
<text x="67.2" y="104.5">B7</text>
<text x="67.2" y="102.4">A8</text>
<text x="67.3" y="108.6">F9</text>
<text x="45.7" y="119.4">D_GND</text>
<text x="53.1" y="118.9">2</text>
<text x="54.2" y="117.9">∮1%</text>
<text x="57.6" y="118.9">1</text>
<text x="67.2" y="118.9">A2</text>
</g>
<g font-size=".9" fill="#004080">
<text x="69.3" y="17.9">EMI1_DQ14</text>
<text x="69.3" y="15.8">EMI1_DQ15</text>
<text x="92.7" y="17.9">EMI1_CS0</text>
<text x="92.7" y="15.8">EMI1_CS1</text>
<text x="69.3" y="22">EMI1_DQ12</text>
<text x="69.3" y="20">EMI1_DQ13</text>
<text x="92.7" y="23.1">EMI0_CS0</text>
<text x="92.7" y="21">EMI0_CS1</text>
<text x="69.3" y="28.2">EMI1_DQ9</text>
<text x="69.3" y="26.1">EMI1_DQ10</text>
<text x="69.3" y="24.1">EMI1_DQ11</text>
<text x="92.1" y="28.2">EMI1_CKE1</text>
<text x="69.3" y="34.3">EMI1_DQ6</text>
<text x="69.3" y="32.3">EMI1_DQ7</text>
<text x="69.3" y="30.2">EMI1_DQ8</text>
<text x="92.1" y="35.4">EMI0_CKE0</text>
<text x="92.1" y="33.3">EMI0_CKE1</text>
<text x="92.1" y="30.2">EMI1_CKE0</text>
<text x="69.3" y="40.5">EMI1_DQ3</text>
<text x="69.3" y="38.5">EMI1_DQ4</text>
<text x="69.3" y="36.4">EMI1_DQ5</text>
<text x="92.3" y="40.5">EMI1_DMI1</text>
<text x="69.3" y="42.5">EMI1_DQ2</text>
<text x="69.3" y="46.6">EMI1_DQ0</text>
<text x="69.3" y="44.6">EMI1_DQ1</text>
<text x="92.3" y="47.7">EMI0_DMI0</text>
<text x="92.3" y="45.6">EMI0_DMI1</text>
<text x="92.3" y="42.5">EMI1_DMI0</text>
<text x="69.3" y="52.8">EMI1_CA4</text>
<text x="69.3" y="50.8">EMI1_CA5</text>
<text x="90.9" y="51.8">EMI1_DQS1_C</text>
<text x="91" y="53.9">EMI1_DQS1_T</text>
<text x="69.3" y="59">EMI1_CA1</text>
<text x="69.3" y="56.9">EMI1_CA2</text>
<text x="69.3" y="54.9">EMI1_CA3</text>
<text x="90.9" y="55.9">EMI1_DQS0_C</text>
<text x="91" y="58">EMI1_DQS0_T</text>
<text x="69.3" y="61">EMI1_CA0</text>
<text x="69.3" y="64.1">EMI0_DQ15</text>
<text x="90.9" y="62">EMI0_DQS1_C</text>
<text x="91" y="64.1">EMI0_DQS1_T</text>
<text x="69.3" y="66.2">EMI0_DQ14</text>
<text x="69.3" y="68.2">EMI0_DQ13</text>
<text x="69.3" y="70.3">EMI0_DQ12</text>
<text x="90.9" y="66.2">EMI0_DQS0_C</text>
<text x="91" y="68.2">EMI0_DQS0_T</text>
<text x="69.3" y="72.3">EMI0_DQ11</text>
<text x="69.3" y="74.4">EMI0_DQ10</text>
<text x="69.3" y="76.4">EMI0_DQ9</text>
<text x="92" y="73.4">EMI1_CK_C</text>
<text x="92.1" y="75.4">EMI1_CK_T</text>
<text x="69.3" y="78.5">EMI0_DQ8</text>
<text x="69.3" y="80.5">EMI0_DQ7</text>
<text x="69.3" y="82.6">EMI0_DQ6</text>
<text x="92" y="78.5">EMI0_CK_C</text>
<text x="92.1" y="80.5">EMI0_CK_T</text>
<text x="69.3" y="84.7">EMI0_DQ5</text>
<text x="69.3" y="86.7">EMI0_DQ4</text>
<text x="69.3" y="88.8">EMI0_DQ3</text>
<text x="90.3" y="87.7">EMI0_RESET_N</text>
<text x="69.3" y="90.8">EMI0_DQ2</text>
<text x="69.3" y="92.8">EMI0_DQ1</text>
<text x="69.3" y="94.9">EMI0_DQ0</text>
<text x="69.3" y="101.1">EMI0_CA4</text>
<text x="69.3" y="99">EMI0_CA5</text>
<text x="69.3" y="107.3">EMI0_CA1</text>
<text x="69.3" y="105.2">EMI0_CA2</text>
<text x="69.3" y="103.1">EMI0_CA3</text>
<text x="69.3" y="109.3">EMI0_CA0</text>
<text x="69.3" y="119.6">EMI0_EXTR</text>
</g>
<g font-size=".7">
<text x="30.3" y=".8">5</text>
<text x="89" y=".8">4</text>
<text x="147.8" y=".8">3</text>
<text x="206.5" y=".8">2</text>
<text x="265.2" y=".8">1</text>
<text x=".3" y="27.4">D</text>
<text x="294.9" y="27.4">D</text>
<text x=".3" y="78.7">C</text>
<text x="294.9" y="78.7">C</text>
<text x=".3" y="130.1">B</text>
<text x="294.9" y="130.1">B</text>
<text x=".3" y="181.4">A</text>
<text x="294.9" y="181.4">A</text>
<text x="30.3" y="207.2">5</text>
<text x="89" y="207.2">4</text>
<text x="147.8" y="207.2">3</text>
<text x="206.5" y="207.2">2</text>
<text x="265.2" y="207.2">1</text>
</g>
</svg>
